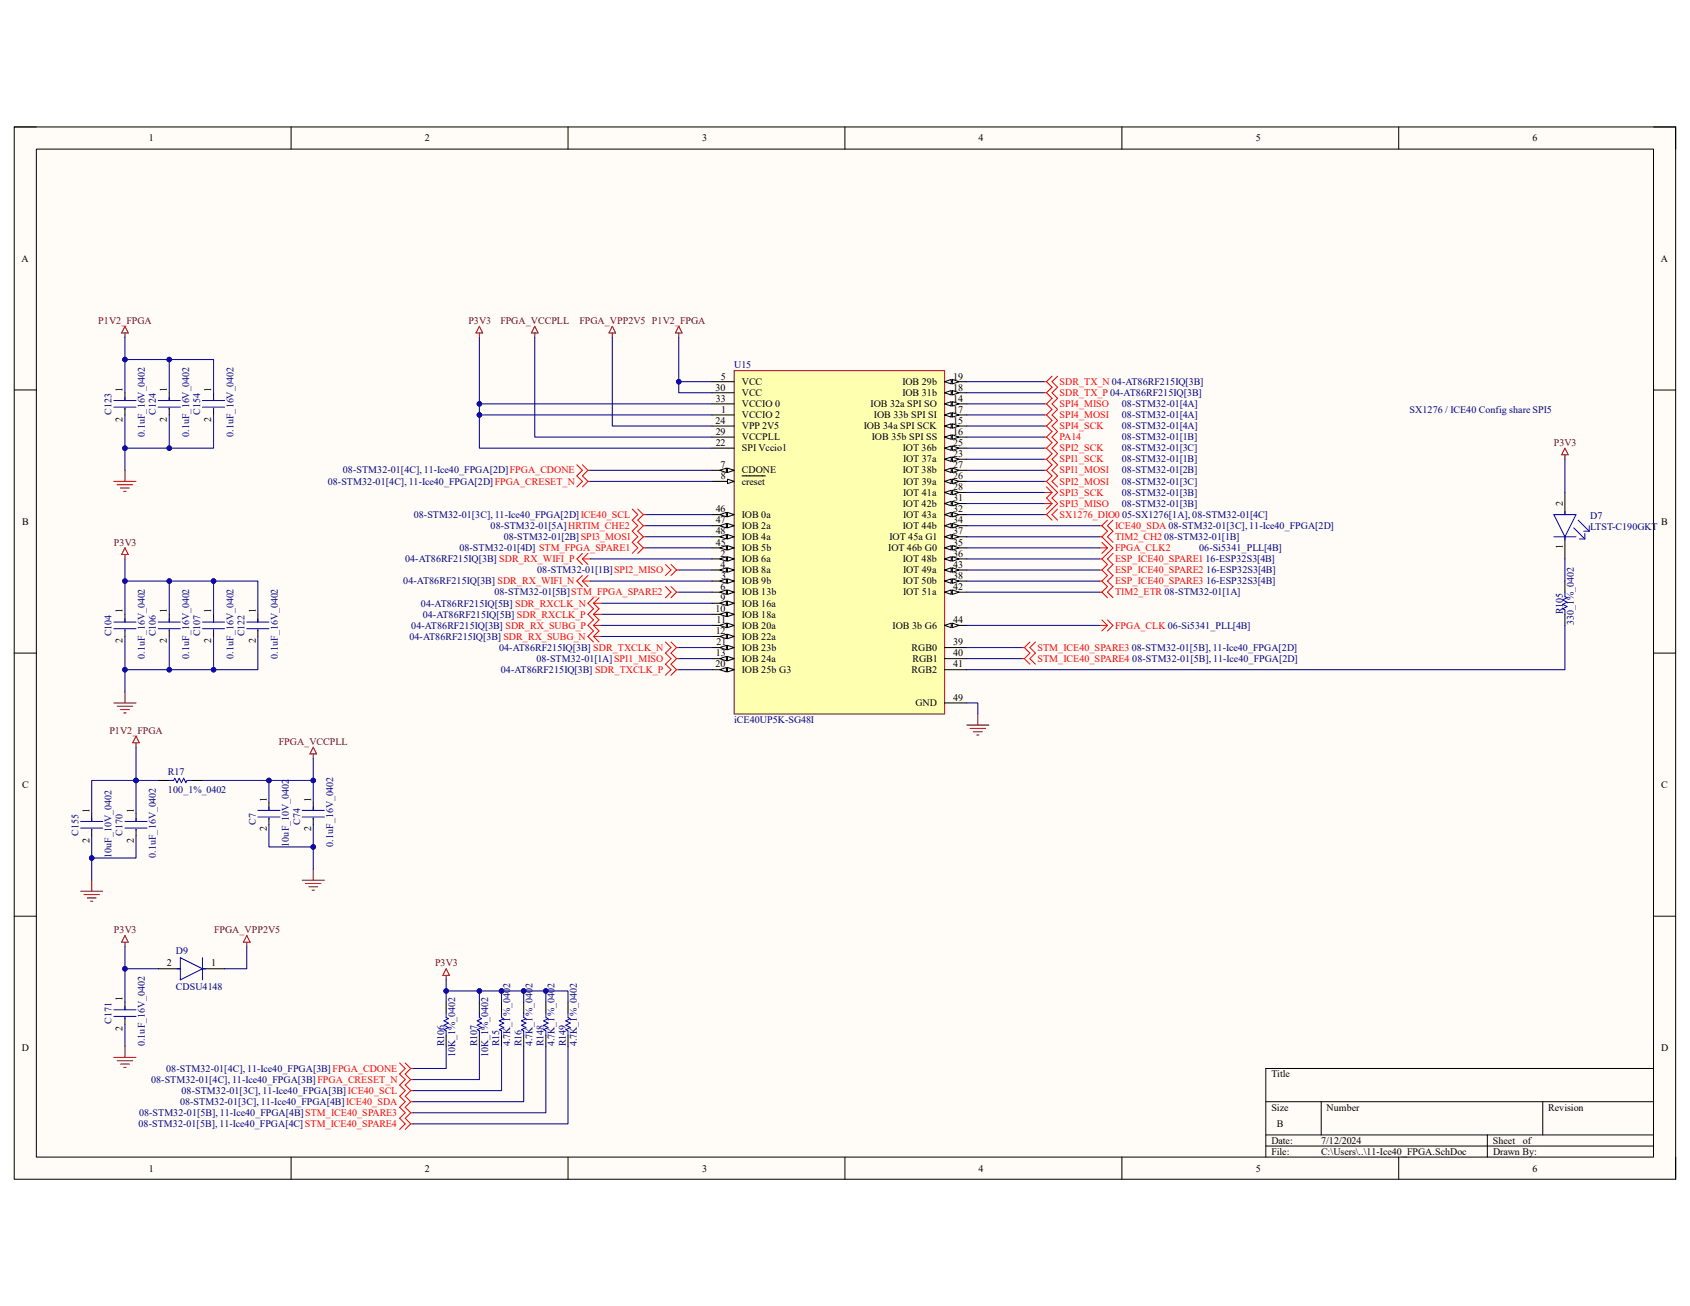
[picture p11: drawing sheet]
<svg xmlns="http://www.w3.org/2000/svg" width="279mm" height="216mm" viewBox="0 0 279 216" stroke-linecap="round" stroke-linejoin="round" font-family="sans-serif">
<path d="M2.3 21h274.7v173.9h-274.7z" fill-rule="evenodd" fill="#fffcf8"/>
<path d="M2.3 21h274.7v173.9h-274.7z" fill="none" stroke="#000" stroke-width=".17"/>
<path d="M6 24.6h267.4v166.7h-267.4z" fill-rule="evenodd" fill="#fffcf8"/>
<g fill="none" stroke="#000" stroke-width=".17">
<path d="M2.3 21h3.7M6 24.6h267.4v166.7h-267.4zM48.1 21v3.6M93.9 21v3.6M139.7 21v3.6M185.5 21v3.6M231.2 21v3.6M273.4 21h3.6v3.6M2.3 64.5h3.7M273.4 64.5h3.6M2.3 108h3.7M273.4 108h3.6"/>
<path d="M2.3 151.5h3.7M273.4 151.5h3.6M273.4 176.6h-64.1v14.7M48.1 191.3v3.6M93.9 191.3v3.6M139.7 191.3v3.6M185.5 191.3v3.6M209.3 182.1h64.1M209.3 187.6h64.1M209.3 189.5h64.1M218.4 182.1v5.5M231.2 191.3v3.6"/>
<path d="M245.9 187.6v3.7M255.1 182.1v5.5M277 191.3v3.6"/>
</g>
<path d="M121.4 61.3h34.8v56.7h-34.8z" fill-rule="evenodd" fill="#ffffb0"/>
<path d="M121.4 61.3h34.8v56.7h-34.8z" fill="none" stroke="#800000" stroke-width=".17"/>
<path d="M117.7 68.6h3.7M117.7 92.4h3.7" fill="none" stroke="#000" stroke-width=".17"/>
<path d="M120.3 92l1.1 .4-1.1 .4z" fill="#f8fcff"/>
<path d="M120.3 92l1.1 .4-1.1 .4z" fill="none" stroke="#000" stroke-width=".17"/>
<path d="M119 92.4l1.1-.4v.8z" fill="#f8fcff"/>
<path d="M117.7 96.1h3.7M119 92.4l1.1-.4v.8z" fill="none" stroke="#000" stroke-width=".17"/>
<path d="M120.3 95.7l1.1 .4-1.1 .3z" fill="#f8fcff"/>
<path d="M120.3 95.7l1.1 .4-1.1 .3z" fill="none" stroke="#000" stroke-width=".17"/>
<path d="M119 96.1l1.1-.4v.7z" fill="#f8fcff"/>
<path d="M117.7 94.2h3.7M119 96.1l1.1-.4v.7z" fill="none" stroke="#000" stroke-width=".17"/>
<path d="M120.3 93.9l1.1 .3-1.1 .4z" fill="#f8fcff"/>
<path d="M120.3 93.9l1.1 .3-1.1 .4z" fill="none" stroke="#000" stroke-width=".17"/>
<path d="M119 94.2l1.1-.3v.7z" fill="#f8fcff"/>
<path d="M117.7 63.1h3.7M117.7 97.9h3.7M119 94.2l1.1-.3v.7z" fill="none" stroke="#000" stroke-width=".17"/>
<path d="M120.3 97.5l1.1 .4-1.1 .4z" fill="#f8fcff"/>
<path d="M120.3 97.5l1.1 .4-1.1 .4z" fill="none" stroke="#000" stroke-width=".17"/>
<path d="M119 97.9l1.1-.4v.8z" fill="#f8fcff"/>
<path d="M117.7 77.8h3.7M119 97.9l1.1-.4v.8z" fill="none" stroke="#000" stroke-width=".17"/>
<path d="M120.3 77.4l1.1 .4-1.1 .3z" fill="#f8fcff"/>
<path d="M120.3 77.4l1.1 .4-1.1 .3z" fill="none" stroke="#000" stroke-width=".17"/>
<path d="M119 77.8l1.1-.4v.7z" fill="#f8fcff"/>
<path d="M117.7 79.6h3.7M119 77.8l1.1-.4v.7z" fill="none" stroke="#000" stroke-width=".17"/>
<path d="M120.3 79.2l1.1 .4-1.1 .3z" fill="#f8fcff"/>
<path d="M120.3 79.2l1.1 .4-1.1 .3zM122.7 78.7h3.8M117.7 99.7h3.7" fill="none" stroke="#000" stroke-width=".17"/>
<path d="M120.3 99.4l1.1 .3-1.1 .4z" fill="#f8fcff"/>
<path d="M120.3 99.4l1.1 .3-1.1 .4z" fill="none" stroke="#000" stroke-width=".17"/>
<path d="M119 99.7l1.1-.3v.7z" fill="#f8fcff"/>
<path d="M119 99.7l1.1-.3v.7zM117.7 101.6h3.7" fill="none" stroke="#000" stroke-width=".17"/>
<path d="M120.3 101.2l1.1 .4-1.1 .3z" fill="#f8fcff"/>
<path d="M120.3 101.2l1.1 .4-1.1 .3z" fill="none" stroke="#000" stroke-width=".17"/>
<path d="M119 101.6l1.1-.4v.7z" fill="#f8fcff"/>
<path d="M117.7 103.4h3.7M119 101.6l1.1-.4v.7z" fill="none" stroke="#000" stroke-width=".17"/>
<path d="M120.3 103l1.1 .4-1.1 .4z" fill="#f8fcff"/>
<path d="M120.3 103l1.1 .4-1.1 .4z" fill="none" stroke="#000" stroke-width=".17"/>
<path d="M119 103.4l1.1-.4v.8z" fill="#f8fcff"/>
<path d="M117.7 105.2h3.7M119 103.4l1.1-.4v.8z" fill="none" stroke="#000" stroke-width=".17"/>
<path d="M120.3 104.9l1.1 .3-1.1 .4z" fill="#f8fcff"/>
<path d="M120.3 104.9l1.1 .3-1.1 .4z" fill="none" stroke="#000" stroke-width=".17"/>
<path d="M119 105.2l1.1-.3v.7z" fill="#f8fcff"/>
<path d="M117.7 108.9h3.7M119 105.2l1.1-.3v.7z" fill="none" stroke="#000" stroke-width=".17"/>
<path d="M120.3 108.5l1.1 .4-1.1 .3z" fill="#f8fcff"/>
<path d="M120.3 108.5l1.1 .4-1.1 .3z" fill="none" stroke="#000" stroke-width=".17"/>
<path d="M119 108.9l1.1-.4v.7z" fill="#f8fcff"/>
<path d="M156.2 66.8h3.6M119 108.9l1.1-.4v.7z" fill="none" stroke="#000" stroke-width=".17"/>
<path d="M156.2 66.8l1.1-.4v.7z" fill="#f8fcff"/>
<path d="M156.2 66.8l1.1-.4v.7z" fill="none" stroke="#000" stroke-width=".17"/>
<path d="M157.4 66.4l1.1 .4-1.1 .3z" fill="#f8fcff"/>
<path d="M156.2 70.4h3.6M157.4 66.4l1.1 .4-1.1 .3z" fill="none" stroke="#000" stroke-width=".17"/>
<path d="M156.2 70.4l1.1-.3v.7z" fill="#f8fcff"/>
<path d="M156.2 70.4l1.1-.3v.7z" fill="none" stroke="#000" stroke-width=".17"/>
<path d="M157.4 70.1l1.1 .3-1.1 .4z" fill="#f8fcff"/>
<path d="M156.2 72.3h3.6M157.4 70.1l1.1 .3-1.1 .4z" fill="none" stroke="#000" stroke-width=".17"/>
<path d="M156.2 72.3l1.1-.4v.7z" fill="#f8fcff"/>
<path d="M156.2 72.3l1.1-.4v.7z" fill="none" stroke="#000" stroke-width=".17"/>
<path d="M157.4 71.9l1.1 .4-1.1 .3z" fill="#f8fcff"/>
<path d="M156.2 68.6h3.6M157.4 71.9l1.1 .4-1.1 .3z" fill="none" stroke="#000" stroke-width=".17"/>
<path d="M156.2 68.6l1.1-.4v.8z" fill="#f8fcff"/>
<path d="M156.2 68.6l1.1-.4v.8z" fill="none" stroke="#000" stroke-width=".17"/>
<path d="M157.4 68.2l1.1 .4-1.1 .4z" fill="#f8fcff"/>
<path d="M156.2 64.9h3.6M157.4 68.2l1.1 .4-1.1 .4z" fill="none" stroke="#000" stroke-width=".17"/>
<path d="M156.2 64.9l1.1-.3v.7z" fill="#f8fcff"/>
<path d="M156.2 64.9l1.1-.3v.7z" fill="none" stroke="#000" stroke-width=".17"/>
<path d="M157.4 64.6l1.1 .3-1.1 .4z" fill="#f8fcff"/>
<path d="M156.2 63.1h3.6M157.4 64.6l1.1 .3-1.1 .4z" fill="none" stroke="#000" stroke-width=".17"/>
<path d="M156.2 63.1l1.1-.4v.8z" fill="#f8fcff"/>
<path d="M156.2 63.1l1.1-.4v.8z" fill="none" stroke="#000" stroke-width=".17"/>
<path d="M157.4 62.7l1.1 .4-1.1 .4z" fill="#f8fcff"/>
<path d="M157.4 62.7l1.1 .4-1.1 .4zM117.7 110.7h3.7" fill="none" stroke="#000" stroke-width=".17"/>
<path d="M120.3 110.3l1.1 .4-1.1 .4z" fill="#f8fcff"/>
<path d="M120.3 110.3l1.1 .4-1.1 .4z" fill="none" stroke="#000" stroke-width=".17"/>
<path d="M119 110.7l1.1-.4v.8z" fill="#f8fcff"/>
<path d="M117.7 107.1h3.7M119 110.7l1.1-.4v.8z" fill="none" stroke="#000" stroke-width=".17"/>
<path d="M120.3 106.7l1.1 .4-1.1 .3z" fill="#f8fcff"/>
<path d="M120.3 106.7l1.1 .4-1.1 .3z" fill="none" stroke="#000" stroke-width=".17"/>
<path d="M119 107.1l1.1-.4v.7z" fill="#f8fcff"/>
<path d="M117.7 74.1h3.7M156.2 75.9h3.6M119 107.1l1.1-.4v.7z" fill="none" stroke="#000" stroke-width=".17"/>
<path d="M156.2 75.9l1.1-.3v.7z" fill="#f8fcff"/>
<path d="M156.2 75.9l1.1-.3v.7z" fill="none" stroke="#000" stroke-width=".17"/>
<path d="M157.4 75.6l1.1 .3-1.1 .4z" fill="#f8fcff"/>
<path d="M117.7 70.4h3.7M156.2 74.1h3.6M157.4 75.6l1.1 .3-1.1 .4z" fill="none" stroke="#000" stroke-width=".17"/>
<path d="M156.2 74.1l1.1-.4v.8z" fill="#f8fcff"/>
<path d="M156.2 74.1l1.1-.4v.8z" fill="none" stroke="#000" stroke-width=".17"/>
<path d="M157.4 73.7l1.1 .4-1.1 .4z" fill="#f8fcff"/>
<path d="M156.2 77.8h3.6M157.4 73.7l1.1 .4-1.1 .4z" fill="none" stroke="#000" stroke-width=".17"/>
<path d="M156.2 77.8l1.1-.4v.7z" fill="#f8fcff"/>
<path d="M156.2 77.8l1.1-.4v.7z" fill="none" stroke="#000" stroke-width=".17"/>
<path d="M157.4 77.4l1.1 .4-1.1 .3z" fill="#f8fcff"/>
<path d="M156.2 79.6h3.6M157.4 77.4l1.1 .4-1.1 .3z" fill="none" stroke="#000" stroke-width=".17"/>
<path d="M156.2 79.6l1.1-.4v.7z" fill="#f8fcff"/>
<path d="M156.2 79.6l1.1-.4v.7z" fill="none" stroke="#000" stroke-width=".17"/>
<path d="M157.4 79.2l1.1 .4-1.1 .3z" fill="#f8fcff"/>
<path d="M157.4 79.2l1.1 .4-1.1 .3zM156.2 81.4h3.6" fill="none" stroke="#000" stroke-width=".17"/>
<path d="M156.2 81.4l1.1-.4v.8z" fill="#f8fcff"/>
<path d="M156.2 81.4l1.1-.4v.8z" fill="none" stroke="#000" stroke-width=".17"/>
<path d="M157.4 81l1.1 .4-1.1 .4z" fill="#f8fcff"/>
<path d="M117.7 72.3h3.7M117.7 64.9h3.7M156.2 83.2h3.6M157.4 81l1.1 .4-1.1 .4z" fill="none" stroke="#000" stroke-width=".17"/>
<path d="M156.2 83.2l1.1-.3v.7z" fill="#f8fcff"/>
<path d="M156.2 83.2l1.1-.3v.7z" fill="none" stroke="#000" stroke-width=".17"/>
<path d="M157.4 82.9l1.1 .3-1.1 .4z" fill="#f8fcff"/>
<path d="M156.2 85.1h3.6M157.4 82.9l1.1 .3-1.1 .4z" fill="none" stroke="#000" stroke-width=".17"/>
<path d="M156.2 85.1l1.1-.4v.7z" fill="#f8fcff"/>
<path d="M156.2 85.1l1.1-.4v.7z" fill="none" stroke="#000" stroke-width=".17"/>
<path d="M157.4 84.7l1.1 .4-1.1 .3z" fill="#f8fcff"/>
<path d="M117.7 66.8h3.7M156.2 86.9h3.6M157.4 84.7l1.1 .4-1.1 .3z" fill="none" stroke="#000" stroke-width=".17"/>
<path d="M156.2 86.9l1.1-.4v.8z" fill="#f8fcff"/>
<path d="M156.2 86.9l1.1-.4v.8z" fill="none" stroke="#000" stroke-width=".17"/>
<path d="M157.4 86.5l1.1 .4-1.1 .4z" fill="#f8fcff"/>
<path d="M156.2 90.6h3.6M157.4 86.5l1.1 .4-1.1 .4z" fill="none" stroke="#000" stroke-width=".17"/>
<path d="M156.2 90.6l1.1-.4v.7z" fill="#f8fcff"/>
<path d="M156.2 90.6l1.1-.4v.7z" fill="none" stroke="#000" stroke-width=".17"/>
<path d="M157.4 90.2l1.1 .4-1.1 .3z" fill="#f8fcff"/>
<path d="M156.2 92.4h3.6M157.4 90.2l1.1 .4-1.1 .3z" fill="none" stroke="#000" stroke-width=".17"/>
<path d="M156.2 92.4l1.1-.4v.8z" fill="#f8fcff"/>
<path d="M156.2 92.4l1.1-.4v.8z" fill="none" stroke="#000" stroke-width=".17"/>
<path d="M157.4 92l1.1 .4-1.1 .4z" fill="#f8fcff"/>
<path d="M156.2 88.7h3.6M157.4 92l1.1 .4-1.1 .4z" fill="none" stroke="#000" stroke-width=".17"/>
<path d="M156.2 88.7l1.1-.3v.7z" fill="#f8fcff"/>
<path d="M156.2 88.7l1.1-.3v.7z" fill="none" stroke="#000" stroke-width=".17"/>
<path d="M157.4 88.4l1.1 .3-1.1 .4z" fill="#f8fcff"/>
<path d="M156.2 96.1h3.6M157.4 88.4l1.1 .3-1.1 .4z" fill="none" stroke="#000" stroke-width=".17"/>
<path d="M156.2 96.1l1.1-.4v.7z" fill="#f8fcff"/>
<path d="M156.2 96.1l1.1-.4v.7z" fill="none" stroke="#000" stroke-width=".17"/>
<path d="M157.4 95.7l1.1 .4-1.1 .3z" fill="#f8fcff"/>
<path d="M156.2 97.9h3.6M157.4 95.7l1.1 .4-1.1 .3zM156.2 107.1h3.6M156.2 108.9h3.6M156.2 110.7h3.6" fill="none" stroke="#000" stroke-width=".17"/>
<path d="M156.2 97.9l1.1-.4v.8z" fill="#f8fcff"/>
<path d="M156.2 97.9l1.1-.4v.8z" fill="none" stroke="#000" stroke-width=".17"/>
<path d="M157.4 97.5l1.1 .4-1.1 .4z" fill="#f8fcff"/>
<path d="M156.2 94.2h3.6M157.4 97.5l1.1 .4-1.1 .4z" fill="none" stroke="#000" stroke-width=".17"/>
<path d="M156.2 94.2l1.1-.3v.7z" fill="#f8fcff"/>
<path d="M156.2 94.2l1.1-.3v.7z" fill="none" stroke="#000" stroke-width=".17"/>
<path d="M157.4 93.9l1.1 .3-1.1 .4z" fill="#f8fcff"/>
<path d="M157.4 93.9l1.1 .3-1.1 .4zM156.2 103.4h3.6" fill="none" stroke="#000" stroke-width=".17"/>
<path d="M156.2 103.4l1.1-.4v.8z" fill="#f8fcff"/>
<path d="M156.2 103.4l1.1-.4v.8z" fill="none" stroke="#000" stroke-width=".17"/>
<path d="M157.4 103l1.1 .4-1.1 .4z" fill="#f8fcff"/>
<path d="M117.7 90.6h3.7M157.4 103l1.1 .4-1.1 .4z" fill="none" stroke="#000" stroke-width=".17"/>
<path d="M120.3 90.2l1.1 .4-1.1 .3z" fill="#f8fcff"/>
<path d="M120.3 90.2l1.1 .4-1.1 .3z" fill="none" stroke="#000" stroke-width=".17"/>
<path d="M119 90.6l1.1-.4v.7z" fill="#f8fcff"/>
<path d="M117.7 85.1h3.7M119 90.6l1.1-.4v.7z" fill="none" stroke="#000" stroke-width=".17"/>
<path d="M120.3 84.7l1.1 .4-1.1 .3z" fill="#f8fcff"/>
<path d="M120.3 84.7l1.1 .4-1.1 .3z" fill="none" stroke="#000" stroke-width=".17"/>
<path d="M119 85.1l1.1-.4v.7z" fill="#f8fcff"/>
<path d="M117.7 86.9h3.7M119 85.1l1.1-.4v.7z" fill="none" stroke="#000" stroke-width=".17"/>
<path d="M120.3 86.5l1.1 .4-1.1 .4z" fill="#f8fcff"/>
<path d="M120.3 86.5l1.1 .4-1.1 .4z" fill="none" stroke="#000" stroke-width=".17"/>
<path d="M119 86.9l1.1-.4v.8z" fill="#f8fcff"/>
<path d="M117.7 88.7h3.7M119 86.9l1.1-.4v.8z" fill="none" stroke="#000" stroke-width=".17"/>
<path d="M120.3 88.4l1.1 .3-1.1 .4z" fill="#f8fcff"/>
<path d="M120.3 88.4l1.1 .3-1.1 .4z" fill="none" stroke="#000" stroke-width=".17"/>
<path d="M119 88.7l1.1-.3v.7z" fill="#f8fcff"/>
<g fill="none" stroke="#000" stroke-width=".17">
<path d="M20.7 64.9v1.3M20.7 67.5v1.1M28 64.9v1.3M28 67.5v1.1M35.3 64.9v1.3M35.3 67.5v1.1M119 88.7l1.1-.3v.7zM258.7 81.4v3.7M258.7 88.7v3.7M258.7 96.1v1.8M20.7 101.6v1.2M20.7 104.1v1.1"/>
<path d="M28 101.6v1.2M28 104.1v1.1M35.3 101.6v1.2M35.3 104.1v1.1M42.6 101.6v1.2M42.6 104.1v1.1M156.2 116.2h3.6M258.7 101.6v1.8M15.2 134.5v1.3M15.2 137.1v1.1M22.5 134.5v1.3M22.5 137.1v1.1"/>
<path d="M26.2 129h1.8M31.6 129h1.9M44.5 132.7v1.3M44.5 135.2v1.2M51.8 132.7v1.3M51.8 135.2v1.2M20.7 165.7v1.2M20.7 168.2v1.1M26.2 160.2h3.6M33.5 160.2h3.6M73.8 165.7v1.8M73.8 171.1v1.9"/>
<path d="M79.3 165.7v1.8M79.3 171.1v1.9M82.9 165.7v1.8M82.9 171.1v1.9M86.6 165.7v1.8M86.6 171.1v1.9"/>
</g>
<g fill="none" stroke="#800000" stroke-width=".17">
<path d="M20.7 53.9l.5 1.1h-1.1zM20.7 55v.8M79.3 53.9l.5 1.1h-1.1zM79.3 55v.8M88.4 53.9l.6 1.1h-1.1zM88.4 55v.8M101.2 53.9l.6 1.1h-1.1zM101.2 55v.8M112.2 53.9l.6 1.1h-1.1zM112.2 55v.8M18.8 79.6h3.7M20.7 77.7v1.9"/>
<path d="M258.7 74.1l.6 1.1h-1.1zM258.7 75.2v.7M19.4 80.1h2.5M19.9 80.7h1.5M20.5 81.2h.3M20.7 90.6l.5 1.1h-1.1zM20.7 91.7v.7M18.8 116.2h3.7M19.4 116.8h2.5M19.9 117.3h1.5M20.5 117.9h.3M20.7 114.4v1.8"/>
<path d="M159.8 119.9h3.7M161.7 118v1.9M22.5 121.7l.5 1.1h-1.1zM22.5 122.8v.7M51.8 123.5l.5 1.1h-1.1zM51.8 124.6v.8M160.4 120.4h2.5M160.9 121h1.5M161.5 121.5h.3M13.3 147.3h3.7M13.9 147.9h2.5M14.4 148.4h1.5"/>
<path d="M15 149h.3M15.2 145.5v1.8M20.7 155.8v.7M20.7 154.7l.5 1.1h-1.1zM40.8 154.7l.5 1.1h-1.1zM40.8 155.8v.7M50 145.5h3.6M50.5 146.1h2.6M51.1 146.6h1.4M51.6 147.2h.4M51.8 143.7v1.8M18.8 174.8h3.7"/>
<path d="M19.4 175.4h2.5M19.9 175.9h1.5M20.5 176.5h.3M20.7 173v1.8M73.8 160.2l.5 1.1h-1.1zM73.8 161.3v.7"/>
</g>
<g fill="none" stroke="#f00" stroke-width=".17">
<path d="M95.4 76.8l.9 1-.9 .9 .9 .9-.9 .9M96.3 76.8l.9 1M97.2 77.8l-.9 .9 .9 .9M97.2 77.8h.4M97.2 79.6l-.9 .9M97.2 79.6h.4M172.6 77.8h.4M172.6 79.6h.4M172.6 66.8h.4M172.6 68.6h.4M172.6 70.4h.4M172.6 75.9h.4"/>
<path d="M172.6 74.1h.4M172.6 72.3h.4M173 66.8l.9 .9-.9 .9M173 68.6l.9 .9-.9 .9M173 70.4l.9 .9-.9 1M173 77.8l.9 .9-.9 .9 1.8 1.8-.9 .9 .9 .9-1.8 1.9M173 75.9l.9 .9-.9 1M173 74.1l.9 .9-.9 .9M173 72.3l.9 .9-.9 .9M173.9 65.8l-.9 1M174.8 65.8l-.9 1 .9 .9-.9 .9 .9 .9-.9 .9 .9 .9-.9 1 .9 .9-.9 .9 .9 .9-.9 .9 .9 .9-.9 1 .9 .9-.9 .9 .9 .9M96.3 92.4h1.3"/>
<path d="M96.3 96.1h1.3M96.3 92.4l.9 .9M96.3 91.5l-.9 .9 .9 .9M96.3 96.1l.9 .9M96.3 95.1l-.9 1 .9 .9M97.2 91.5l-.9 .9M97.2 95.1l-.9 1M110 97l.9 .9-.9 .9M110.9 97l.9 .9M111.8 97.9l-.9 .9M111.8 97.9h.4M172.6 81.4h1.3"/>
<path d="M172.6 83.2h1.3M172.6 85.1h.4M173 80.5l.9 .9M173 85.1l.9 .9M173.9 81.4l-.9 .9 .9 .9M173.9 83.2l-.9 1M174.8 84.2l-.9 .9 .9 .9M181.8 90.6h1.3M181.8 86.9h.4M181.8 92.4h.4M181.8 94.2h.4M181.8 96.1h.4"/>
<path d="M181.8 97.9h.4M181.8 88.7h.4M182.2 89.7l.9 .9M182.2 88.7l1.8 1.9-1.8 1.8M182.2 86.9l.9 .9-.9 .9M182.2 92.4l.9 .9-.9 .9M182.2 94.2l.9 .9-.9 1M182.2 96.1l.9 .9-.9 .9M182.2 97.9l.9 .9M183.1 90.6l-.9 .9M183.1 86l-.9 .9M184 86l-.9 .9 .9 .9-.9 .9 .9 1"/>
<path d="M184 91.5l-.9 .9 .9 .9-.9 .9 .9 .9-.9 1 .9 .9-.9 .9 .9 .9M98.1 103.4h1.3M98.1 103.4l.9 .9-.9 .9M98.1 102.5l-.9 .9 .9 .9-.9 .9 .9 .9M98.1 105.2l.9 .9M98.1 105.2h1.3M99 102.5l-.9 .9M181.8 103.4h1.3M182.2 102.5l.9 .9M183.1 103.4l-.9 .9M183.1 102.5l.9 .9-.9 .9M66.1 175.7l.9 .9-.9 1 .9 .9-.9 .9 .9 .9-.9 .9 .9 .9-.9 .9"/>
<path d="M67 175.7l.9 .9M67.9 176.6l-.9 1 .9 .9M67.9 176.6h.4M67.9 178.5l-.9 .9 .9 .9M67.9 178.5h.4M67.9 180.3l-.9 .9 .9 .9M67.9 180.3h.4M67.9 182.1l-.9 .9M67.9 182.1h.4"/>
</g>
<g fill="none" stroke="#00f" stroke-width=".17">
<path d="M18.8 66.2h3.7M18.8 67.3h3.7M20.7 65.7v.5M20.7 67.5v.2M26.1 66.2h3.7M26.1 67.3h3.7M28 65.7v.5M28 67.5v.2M33.5 66.2h3.6M33.5 67.3h3.6M35.3 65.7v.5M35.3 67.5v.2"/>
<path d="M256.9 85.1h3.7l-1.9 3.6zM256.9 88.7h3.7M258.7 84.5v.6M258.7 88.7v.6M258.7 97.9v.7l.4 .2-.8 .4 .8 .3-.8 .4 .8 .4-.8 .3 .4 .2v.8M260.2 87.3l1.8 1.8M260.9 86l1.8 1.8M261.1 89.1h.9M261.8 87.8h.9M262 88.2v.9M262.7 86.9v.9M18.8 102.8h3.7"/>
<path d="M18.8 103.9h3.7M20.7 102.3v.5M20.7 104.1v.2M26.2 102.8h3.6M26.2 103.9h3.6M28 102.3v.5M28 104.1v.2M33.5 102.8h3.6M33.5 103.9h3.6M35.3 102.3v.5M35.3 104.1v.2M40.8 102.8h3.7"/>
<path d="M40.8 103.9h3.7M42.6 102.3v.5M42.6 104.1v.2M13.3 135.8h3.7M13.3 136.9h3.7M15.2 135.2v.6M15.2 137.1v.2M20.7 135.8h3.6M20.7 136.9h3.6M22.5 135.2v.6M22.5 137.1v.2M28 129h.7l.2-.3 .4 .7 .3-.7 .4 .7 .4-.7 .3 .7 .2-.4h.7"/>
<path d="M42.6 134h3.7M42.6 135.1h3.7M44.5 133.4v.6M44.5 135.2v.2M50 134h3.6M50 135.1h3.6M51.8 133.4v.6M51.8 135.2v.2M29.8 158.3l3.7 1.9-3.7 1.8zM33.5 158.3v3.7M18.8 166.9h3.7M18.8 168h3.7"/>
<path d="M20.7 166.4v.5M20.7 168.2v.2M29.3 160.2h.5M33.5 160.2h.5M73.8 167.5v.7l.3 .2-.7 .4 .7 .3-.7 .4 .7 .4-.7 .3 .4 .2v.7M79.3 167.5v.7l.3 .2-.7 .4 .7 .3-.7 .4 .7 .4-.7 .3 .4 .2v.7M82.9 167.5v.7l.4 .2-.8 .4 .8 .3-.8 .4 .8 .4-.8 .3 .4 .2v.7M86.6 167.5v.7l.3 .2-.7 .4 .7 .3-.7 .4 .7 .4-.7 .3 .4 .2v.7"/>
</g>
<path d="M97.6 77.8h20.1M97.6 79.6h20.1M159.8 116.2h1.9v1.8M73.8 163.8h5.5v1.9M73.8 173v3.6h-5.5M79.3 173v5.5h-11" fill="none" stroke="#000080" stroke-width=".17"/>
<circle cx="73.8" cy="163.8" r=".37" fill="#000080"/>
<circle cx="73.8" cy="163.8" r=".37" fill="none" stroke="#000080" stroke-width=".17"/>
<circle cx="79.3" cy="163.8" r=".37" fill="#000080"/>
<g fill="none" stroke="#000080" stroke-width=".17">
<path d="M159.8 66.8h12.8M159.8 68.6h12.8M159.8 70.4h12.8M159.8 72.3h12.8M258.7 75.9v5.5M35.3 96.1v5.5M159.8 90.6h22M258.7 92.4v3.7M159.8 103.4h22M258.7 103.4v7.3h-98.9"/>
<circle cx="79.3" cy="163.8" r=".37"/>
</g>
<circle cx="35.3" cy="96.1" r=".37" fill="#000080"/>
<g fill="none" stroke="#000080" stroke-width=".17">
<path d="M28 96.1v5.5"/>
<circle cx="35.3" cy="96.1" r=".37"/>
</g>
<circle cx="28" cy="96.1" r=".37" fill="#000080"/>
<g fill="none" stroke="#000080" stroke-width=".17">
<path d="M35.3 105.2v5.5"/>
<circle cx="28" cy="96.1" r=".37"/>
</g>
<circle cx="35.3" cy="110.7" r=".37" fill="#000080"/>
<g fill="none" stroke="#000080" stroke-width=".17">
<path d="M28 105.2v5.5"/>
<circle cx="35.3" cy="110.7" r=".37"/>
</g>
<circle cx="28" cy="110.7" r=".37" fill="#000080"/>
<g fill="none" stroke="#000080" stroke-width=".17">
<path d="M20.7 59.4h7.3v5.5"/>
<circle cx="28" cy="110.7" r=".37"/>
</g>
<circle cx="28" cy="59.4" r=".37" fill="#000080"/>
<circle cx="28" cy="59.4" r=".37" fill="none" stroke="#000080" stroke-width=".17"/>
<circle cx="20.7" cy="59.4" r=".37" fill="#000080"/>
<g fill="none" stroke="#000080" stroke-width=".17">
<path d="M28 59.4h7.3v5.5"/>
<circle cx="20.7" cy="59.4" r=".37"/>
</g>
<circle cx="28" cy="59.4" r=".37" fill="#000080"/>
<g fill="none" stroke="#000080" stroke-width=".17">
<path d="M28 68.6v5.5h7.3v-5.5"/>
<circle cx="28" cy="59.4" r=".37"/>
</g>
<circle cx="28" cy="74.1" r=".37" fill="#000080"/>
<g fill="none" stroke="#000080" stroke-width=".17">
<path d="M20.7 74.1h7.3"/>
<circle cx="28" cy="74.1" r=".37"/>
</g>
<circle cx="28" cy="74.1" r=".37" fill="#000080"/>
<circle cx="28" cy="74.1" r=".37" fill="none" stroke="#000080" stroke-width=".17"/>
<circle cx="20.7" cy="74.1" r=".37" fill="#000080"/>
<g fill="none" stroke="#000080" stroke-width=".17">
<path d="M159.8 74.1h12.8M159.8 75.9h12.8M159.8 77.8h12.8M159.8 79.6h12.8M159.8 63.1h12.8M159.8 64.9h12.8M159.8 81.4h12.8M159.8 83.2h12.8M42.6 105.2v5.5h-21.9M112.2 110.7h5.5"/>
<circle cx="20.7" cy="74.1" r=".37"/>
</g>
<circle cx="20.7" cy="110.7" r=".37" fill="#000080"/>
<circle cx="20.7" cy="110.7" r=".37" fill="none" stroke="#000080" stroke-width=".17"/>
<circle cx="28" cy="110.7" r=".37" fill="#000080"/>
<circle cx="28" cy="110.7" r=".37" fill="none" stroke="#000080" stroke-width=".17"/>
<circle cx="35.3" cy="110.7" r=".37" fill="#000080"/>
<g fill="none" stroke="#000080" stroke-width=".17">
<path d="M20.7 96.1h21.9v5.5"/>
<circle cx="35.3" cy="110.7" r=".37"/>
</g>
<circle cx="20.7" cy="96.1" r=".37" fill="#000080"/>
<circle cx="20.7" cy="96.1" r=".37" fill="none" stroke="#000080" stroke-width=".17"/>
<circle cx="28" cy="96.1" r=".37" fill="#000080"/>
<circle cx="28" cy="96.1" r=".37" fill="none" stroke="#000080" stroke-width=".17"/>
<circle cx="35.3" cy="96.1" r=".37" fill="#000080"/>
<g fill="none" stroke="#000080" stroke-width=".17">
<path d="M20.7 105.2v9.2"/>
<circle cx="35.3" cy="96.1" r=".37"/>
</g>
<circle cx="20.7" cy="110.7" r=".37" fill="#000080"/>
<g fill="none" stroke="#000080" stroke-width=".17">
<path d="M20.7 92.4v9.2"/>
<circle cx="20.7" cy="110.7" r=".37"/>
</g>
<circle cx="20.7" cy="96.1" r=".37" fill="#000080"/>
<g fill="none" stroke="#000080" stroke-width=".17">
<path d="M112.2 94.2h5.5M112.2 97.9h5.5M159.8 94.2h22M159.8 97.9h22M159.8 85.1h12.8M159.8 88.7h22M159.8 86.9h22M159.8 92.4h22M159.8 96.1h22M112.2 108.9h5.5M112.2 107.1h5.5M82.9 163.8v1.9"/>
<path d="M82.9 173v7.3h-14.6M86.6 173v9.1h-18.3"/>
<circle cx="20.7" cy="96.1" r=".37"/>
</g>
<circle cx="82.9" cy="163.8" r=".37" fill="#000080"/>
<g fill="none" stroke="#000080" stroke-width=".17">
<path d="M117.7 68.6h-38.4v5.5h38.4"/>
<circle cx="82.9" cy="163.8" r=".37"/>
</g>
<circle cx="79.3" cy="68.6" r=".37" fill="#000080"/>
<g fill="none" stroke="#000080" stroke-width=".17">
<path d="M117.7 63.1h-5.5v1.8h5.5"/>
<circle cx="79.3" cy="68.6" r=".37"/>
</g>
<circle cx="112.2" cy="63.1" r=".37" fill="#000080"/>
<g fill="none" stroke="#000080" stroke-width=".17">
<path d="M112.2 55.8v7.3"/>
<circle cx="112.2" cy="63.1" r=".37"/>
</g>
<circle cx="112.2" cy="63.1" r=".37" fill="#000080"/>
<g fill="none" stroke="#000080" stroke-width=".17">
<path d="M79.3 55.8v11M101.2 55.8v14.6h16.5"/>
<circle cx="112.2" cy="63.1" r=".37"/>
</g>
<circle cx="79.3" cy="66.8" r=".37" fill="#000080"/>
<g fill="none" stroke="#000080" stroke-width=".17">
<path d="M117.7 66.8h-38.4v1.8"/>
<circle cx="79.3" cy="66.8" r=".37"/>
</g>
<circle cx="79.3" cy="68.6" r=".37" fill="#000080"/>
<circle cx="79.3" cy="68.6" r=".37" fill="none" stroke="#000080" stroke-width=".17"/>
<circle cx="79.3" cy="66.8" r=".37" fill="#000080"/>
<g fill="none" stroke="#000080" stroke-width=".17">
<path d="M88.4 55.8v16.5h29.3M79.3 163.8h7.3v1.9"/>
<circle cx="79.3" cy="66.8" r=".37"/>
</g>
<circle cx="86.6" cy="163.8" r=".37" fill="#000080"/>
<circle cx="86.6" cy="163.8" r=".37" fill="none" stroke="#000080" stroke-width=".17"/>
<circle cx="82.9" cy="163.8" r=".37" fill="#000080"/>
<circle cx="82.9" cy="163.8" r=".37" fill="none" stroke="#000080" stroke-width=".17"/>
<circle cx="79.3" cy="163.8" r=".37" fill="#000080"/>
<g fill="none" stroke="#000080" stroke-width=".17">
<path d="M73.8 162v3.7"/>
<circle cx="79.3" cy="163.8" r=".37"/>
</g>
<circle cx="73.8" cy="163.8" r=".37" fill="#000080"/>
<g fill="none" stroke="#000080" stroke-width=".17">
<path d="M51.8 125.4v3.6"/>
<circle cx="73.8" cy="163.8" r=".37"/>
</g>
<circle cx="51.8" cy="129" r=".37" fill="#000080"/>
<g fill="none" stroke="#000080" stroke-width=".17">
<path d="M44.5 129v3.7"/>
<circle cx="51.8" cy="129" r=".37"/>
</g>
<circle cx="44.5" cy="129" r=".37" fill="#000080"/>
<g fill="none" stroke="#000080" stroke-width=".17">
<path d="M44.5 136.4v3.6h7.3"/>
<circle cx="44.5" cy="129" r=".37"/>
</g>
<circle cx="51.8" cy="140" r=".37" fill="#000080"/>
<g fill="none" stroke="#000080" stroke-width=".17">
<path d="M22.5 123.5v5.5h3.7"/>
<circle cx="51.8" cy="140" r=".37"/>
</g>
<circle cx="22.5" cy="129" r=".37" fill="#000080"/>
<g fill="none" stroke="#000080" stroke-width=".17">
<path d="M22.5 129v5.5"/>
<circle cx="22.5" cy="129" r=".37"/>
</g>
<circle cx="22.5" cy="129" r=".37" fill="#000080"/>
<g fill="none" stroke="#000080" stroke-width=".17">
<path d="M22.5 129h-7.3v5.5"/>
<circle cx="22.5" cy="129" r=".37"/>
</g>
<circle cx="22.5" cy="129" r=".37" fill="#000080"/>
<g fill="none" stroke="#000080" stroke-width=".17">
<path d="M22.5 138.2v3.6h-7.3"/>
<circle cx="22.5" cy="129" r=".37"/>
</g>
<circle cx="15.2" cy="141.8" r=".37" fill="#000080"/>
<g fill="none" stroke="#000080" stroke-width=".17">
<path d="M15.2 138.2v7.3"/>
<circle cx="15.2" cy="141.8" r=".37"/>
</g>
<circle cx="15.2" cy="141.8" r=".37" fill="#000080"/>
<g fill="none" stroke="#000080" stroke-width=".17">
<path d="M51.8 136.4v7.3"/>
<circle cx="15.2" cy="141.8" r=".37"/>
</g>
<circle cx="51.8" cy="140" r=".37" fill="#000080"/>
<g fill="none" stroke="#000080" stroke-width=".17">
<path d="M20.7 156.5v3.7h5.5"/>
<circle cx="51.8" cy="140" r=".37"/>
</g>
<circle cx="20.7" cy="160.2" r=".37" fill="#000080"/>
<g fill="none" stroke="#000080" stroke-width=".17">
<path d="M20.7 160.2v5.5"/>
<circle cx="20.7" cy="160.2" r=".37"/>
</g>
<circle cx="20.7" cy="160.2" r=".37" fill="#000080"/>
<g fill="none" stroke="#000080" stroke-width=".17">
<path d="M33.5 129h18.3v3.7M40.8 156.5v3.7h-3.7M20.7 169.3v3.7"/>
<circle cx="20.7" cy="160.2" r=".37"/>
</g>
<circle cx="44.5" cy="129" r=".37" fill="#000080"/>
<circle cx="44.5" cy="129" r=".37" fill="none" stroke="#000080" stroke-width=".17"/>
<circle cx="51.8" cy="129" r=".37" fill="#000080"/>
<g fill="none" stroke="#000080" stroke-width=".17">
<path d="M20.7 68.6v9.1M99.4 105.2h18.3M99.4 103.4h18.3"/>
<circle cx="51.8" cy="129" r=".37"/>
</g>
<circle cx="20.7" cy="74.1" r=".37" fill="#000080"/>
<g fill="none" stroke="#000080" stroke-width=".17">
<path d="M20.7 55.8v9.1"/>
<circle cx="20.7" cy="74.1" r=".37"/>
</g>
<circle cx="20.7" cy="59.4" r=".37" fill="#000080"/>
<g fill="none" stroke="#000080" stroke-width=".17">
<path d="M97.6 96.1h20.1M97.6 92.4h20.1M99.4 99.7h18.3M106.7 90.6h11M106.7 85.1h11M106.7 88.7h11M106.7 86.9h11M99.4 101.6h18.3M159.8 107.1h9.2M159.8 108.9h9.2M86.6 163.8h7.3v1.9"/>
<circle cx="20.7" cy="59.4" r=".37"/>
</g>
<g fill="none" stroke="#f00" stroke-width=".17">
<path d="M172.6 64.9h.4M172.6 63.1h.4M173 64.9l.9 .9M173 63.1l.9 .9-.9 .9M173.9 62.2l-.9 .9M174.8 62.2l-.9 .9 .9 .9-.9 .9 .9 .9M98.1 99.7l.9 .9-.9 1M98.1 98.8l-.9 .9 .9 .9-.9 1 .9 .9M98.1 99.7h1.3M99 98.8l-.9 .9M104.5 84.2l.9 .9-.9 .9 .9 .9-.9 .9 .9 .9-.9 1 .9 .9-.9 .9M105.4 84.2l1 .9"/>
<path d="M106.4 90.6l-1 .9M106.4 88.7l-1 1 1 .9M106.4 90.6h.3M106.4 85.1l-1 .9 1 .9M106.4 85.1h.3M106.4 86.9l-1 .9 1 .9M106.4 86.9h.3M106.4 88.7h.3M110 93.3l.9 .9-.9 .9M110.9 93.3l.9 .9M111.8 94.2l-.9 .9M111.8 94.2h.4"/>
<path d="M98.1 101.6l.9 .9M98.1 101.6h1.3M110 106.1l.9 1-.9 .9 .9 .9-.9 .9 .9 .9-.9 .9M110.9 106.1l.9 1M111.8 110.7l-.9 .9M111.8 108.9l-.9 .9 .9 .9M111.8 110.7h.4M111.8 107.1l-.9 .9 .9 .9M111.8 107.1h.4M111.8 108.9h.4M169 107.1h.3M169 108.9h.3"/>
<path d="M169.3 107.1l1 .9-1 .9M169.3 108.9l1 .9M170.3 106.1l-1 1M171.2 106.1l-.9 1 .9 .9-.9 .9 .9 .9M66.1 183l.9 1-.9 .9 .9 .9-.9 .9M67 183l.9 1M67.9 184l-.9 .9 .9 .9M67.9 184h.4M67.9 185.8l-.9 .9M67.9 185.8h.4"/>
</g>
<path d="M90.2 165.7v1.8M90.2 171.1v1.9M93.9 165.7v1.8M93.9 171.1v1.9" fill="none" stroke="#000" stroke-width=".17"/>
<path d="M90.2 167.5v.7l.4 .2-.7 .4 .7 .3-.7 .4 .7 .4-.7 .3 .3 .2v.7M93.9 167.5v.7l.4 .2-.8 .4 .8 .3-.8 .4 .8 .4-.8 .3 .4 .2v.7" fill="none" stroke="#00f" stroke-width=".17"/>
<circle cx="86.6" cy="163.8" r=".37" fill="#000080"/>
<circle cx="86.6" cy="163.8" r=".37" fill="none" stroke="#000080" stroke-width=".17"/>
<circle cx="90.2" cy="163.8" r=".37" fill="#000080"/>
<g fill="none" stroke="#000080" stroke-width=".17">
<path d="M90.2 163.8v1.9"/>
<circle cx="90.2" cy="163.8" r=".37"/>
</g>
<circle cx="90.2" cy="163.8" r=".37" fill="#000080"/>
<g fill="none" stroke="#000080" stroke-width=".17">
<path d="M90.2 173v11h-21.9M93.9 173v12.8h-25.6"/>
<circle cx="90.2" cy="163.8" r=".37"/>
</g>
<g font-size="1.7">
<text x="24.6" y="23.4">1</text>
<text x="70.2" y="23.4">2</text>
<text x="116.1" y="23.4">3</text>
<text x="161.8" y="23.4">4</text>
<text x="207.6" y="23.4">5</text>
<text x="253.4" y="23.4">6</text>
<text x="3.6" y="43.3">A</text>
<text x="274.6" y="43.3">A</text>
<text x="20.3" y="64.7" transform="rotate(-90 20.3 64.7)">1</text>
<text x="27.6" y="64.7" transform="rotate(-90 27.6 64.7)">1</text>
<text x="34.9" y="64.7" transform="rotate(-90 34.9 64.7)">1</text>
<text x="118.3" y="64.6">30</text>
<text x="119.2" y="62.7">5</text>
<text x="122.6" y="63.6">VCC</text>
<text x="122.6" y="65.5">VCC</text>
<text x="149.2" y="65.5">IOB 31b</text>
<text x="149.2" y="63.6">IOB 29b</text>
<text x="157.6" y="64.6">18</text>
<text x="157.6" y="62.7">19</text>
<text x="20.3" y="69.7" transform="rotate(-90 20.3 69.7)">2</text>
<text x="27.6" y="69.7" transform="rotate(-90 27.6 69.7)">2</text>
<text x="34.9" y="69.7" transform="rotate(-90 34.9 69.7)">2</text>
<text x="118.3" y="70.1">24</text>
<text x="118.3" y="71.9">29</text>
<text x="118.4" y="66.4">33</text>
<text x="119.3" y="68.2">1</text>
<text x="122.6" y="69.1">VCCIO 2</text>
<text x="122.6" y="71">VPP 2V5</text>
<text x="122.6" y="67.3">VCCIO 0</text>
<text x="142.8" y="71">IOB 34a SPI SCK</text>
<text x="143.9" y="67.3">IOB 32a SPI SO</text>
<text x="144.5" y="69.1">IOB 33b SPI SI</text>
<text x="157.6" y="66.4">14</text>
<text x="157.6" y="70.1">15</text>
<text x="157.6" y="71.9">16</text>
<text x="157.6" y="68.2">17</text>
<text x="118.3" y="73.7">22</text>
<text x="119.1" y="77.4">7</text>
<text x="122.6" y="74.6">SPI Vccio1</text>
<text x="122.6" y="72.8">VCCPLL</text>
<text x="144.1" y="72.8">IOB 35b SPI SS</text>
<text x="149.3" y="74.6">IOT 36b</text>
<text x="149.3" y="76.5">IOT 37a</text>
<text x="157.6" y="75.6">23</text>
<text x="157.6" y="73.7">25</text>
<text x="157.6" y="77.4">27</text>
<text x="119.2" y="79.2">8</text>
<text x="122.6" y="78.3">CDONE</text>
<text x="122.6" y="80.1">creset</text>
<text x="149.3" y="78.3">IOT 38b</text>
<text x="149.3" y="83.8">IOT 42b</text>
<text x="149.3" y="80.1">IOT 39a</text>
<text x="149.3" y="82">IOT 41a</text>
<text x="157.6" y="79.2">26</text>
<text x="157.6" y="81">28</text>
<text x="157.6" y="82.9">31</text>
<text x="258.4" y="83.6" transform="rotate(-90 258.4 83.6)">2</text>
<text x="3.6" y="86.7">B</text>
<text x="118.3" y="84.7">46</text>
<text x="118.3" y="86.5">47</text>
<text x="118.3" y="88.3">48</text>
<text x="122.6" y="85.6">IOB 0a</text>
<text x="122.6" y="87.5">IOB 2a</text>
<text x="122.6" y="89.3">IOB 4a</text>
<text x="147.1" y="89.3">IOT 45a G1</text>
<text x="149.3" y="87.5">IOT 44b</text>
<text x="149.3" y="85.6">IOT 43a</text>
<text x="157.6" y="84.7">32</text>
<text x="157.6" y="86.5">34</text>
<text x="157.6" y="88.3">37</text>
<text x="274.7" y="86.7">B</text>
<text x="118.4" y="90.2">45</text>
<text x="119.1" y="92">2</text>
<text x="119.1" y="93.9">4</text>
<text x="119.2" y="95.7">3</text>
<text x="122.6" y="92.9">IOB 6a</text>
<text x="122.6" y="94.8">IOB 8a</text>
<text x="122.6" y="91.1">IOB 5b</text>
<text x="146.9" y="91.1">IOT 46b G0</text>
<text x="149.3" y="92.9">IOT 48b</text>
<text x="149.3" y="94.8">IOT 49a</text>
<text x="157.6" y="90.2">35</text>
<text x="157.6" y="92">36</text>
<text x="157.6" y="95.7">38</text>
<text x="157.6" y="93.9">43</text>
<text x="258.4" y="90.8" transform="rotate(-90 258.4 90.8)">1</text>
<text x="20.3" y="101.4" transform="rotate(-90 20.3 101.4)">1</text>
<text x="27.6" y="101.4" transform="rotate(-90 27.6 101.4)">1</text>
<text x="34.9" y="101.4" transform="rotate(-90 34.9 101.4)">1</text>
<text x="42.3" y="101.4" transform="rotate(-90 42.3 101.4)">1</text>
<text x="118.3" y="101.2">10</text>
<text x="119.1" y="97.5">6</text>
<text x="119.1" y="99.4">9</text>
<text x="122.6" y="96.6">IOB 9b</text>
<text x="122.6" y="98.4">IOB 13b</text>
<text x="122.6" y="100.3">IOB 16a</text>
<text x="149.3" y="96.6">IOT 50b</text>
<text x="149.3" y="98.4">IOT 51a</text>
<text x="157.6" y="97.5">42</text>
<text x="20.3" y="106.3" transform="rotate(-90 20.3 106.3)">2</text>
<text x="27.6" y="106.3" transform="rotate(-90 27.6 106.3)">2</text>
<text x="34.9" y="106.3" transform="rotate(-90 34.9 106.3)">2</text>
<text x="42.3" y="106.3" transform="rotate(-90 42.3 106.3)">2</text>
<text x="118.3" y="104.9">12</text>
<text x="118.4" y="103">11</text>
<text x="118.4" y="106.7">21</text>
<text x="122.6" y="102.1">IOB 18a</text>
<text x="122.6" y="103.9">IOB 20a</text>
<text x="122.6" y="105.7">IOB 22a</text>
<text x="122.6" y="107.6">IOB 23b</text>
<text x="147.6" y="103.9">IOB 3b G6</text>
<text x="150.7" y="107.6">RGB0</text>
<text x="157.6" y="106.7">39</text>
<text x="157.6" y="103">44</text>
<text x="118.3" y="110.3">20</text>
<text x="118.4" y="108.5">13</text>
<text x="122.6" y="109.4">IOB 24a</text>
<text x="122.6" y="111.3">IOB 25b G3</text>
<text x="150.7" y="111.3">RGB2</text>
<text x="150.8" y="109.4">RGB1</text>
<text x="157.6" y="108.5">40</text>
<text x="157.6" y="110.3">41</text>
<text x="151.3" y="116.8">GND</text>
<text x="157.6" y="115.8">49</text>
<text x="3.6" y="130.3">C</text>
<text x="274.7" y="130.3">C</text>
<text x="14.8" y="134.3" transform="rotate(-90 14.8 134.3)">1</text>
<text x="22.1" y="134.3" transform="rotate(-90 22.1 134.3)">1</text>
<text x="44.1" y="137.5" transform="rotate(-90 44.1 137.5)">2</text>
<text x="44.1" y="132.5" transform="rotate(-90 44.1 132.5)">1</text>
<text x="51.4" y="137.5" transform="rotate(-90 51.4 137.5)">2</text>
<text x="51.4" y="132.5" transform="rotate(-90 51.4 132.5)">1</text>
<text x="14.8" y="139.3" transform="rotate(-90 14.8 139.3)">2</text>
<text x="22.1" y="139.3" transform="rotate(-90 22.1 139.3)">2</text>
<text x="27.6" y="159.8">2</text>
<text x="34.9" y="159.8">1</text>
<text x="20.3" y="165.5" transform="rotate(-90 20.3 165.5)">1</text>
<text x="3.6" y="173.7">D</text>
<text x="20.3" y="170.4" transform="rotate(-90 20.3 170.4)">2</text>
<text x="274.6" y="173.7">D</text>
<text x="210.2" y="178.1">Title</text>
<text x="210.2" y="183.6">Size</text>
<text x="219.3" y="183.6">Number</text>
<text x="256" y="183.6">Revision</text>
<text x="210.2" y="189.1">Date:</text>
<text x="210.2" y="190.9">File:</text>
<text x="211.1" y="186.4">B</text>
<text x="218.4" y="189.1">7/12/2024</text>
<text x="218.4" y="190.9">C:\Users\..\11-Ice40_FPGA.SchDoc</text>
<text x="246.8" y="189.1">Sheet</text>
<text x="246.8" y="190.9">Drawn By:</text>
<text x="251.8" y="189.1">of</text>
<text x="24.6" y="193.7">1</text>
<text x="70.2" y="193.7">2</text>
<text x="116.1" y="193.7">3</text>
<text x="161.8" y="193.7">4</text>
<text x="207.6" y="193.7">5</text>
<text x="253.4" y="193.7">6</text>
</g>
<g font-size="1.7" fill="#800000">
<text x="16.3" y="53.6">P1V2_FPGA</text>
<text x="77.4" y="53.6">P3V3</text>
<text x="82.7" y="53.6">FPGA_VCCPLL</text>
<text x="95.8" y="53.6">FPGA_VPP2V5 P1V2_FPGA</text>
<text x="256.9" y="73.7">P3V3</text>
<text x="18.8" y="90.2">P3V3</text>
<text x="18.1" y="121.3">P1V2_FPGA</text>
<text x="46.1" y="123.1">FPGA_VCCPLL</text>
<text x="18.8" y="154.3">P3V3</text>
<text x="35.4" y="154.3">FPGA_VPP2V5</text>
<text x="71.9" y="159.8">P3V3</text>
</g>
<g font-size="1.7" fill="#000080">
<text x="121.4" y="60.9">U15</text>
<text x="18.5" y="68.6" transform="rotate(-90 18.5 68.6)">C123</text>
<text x="25.8" y="68.6" transform="rotate(-90 25.8 68.6)">C124</text>
<text x="33.1" y="68.6" transform="rotate(-90 33.1 68.6)">C154</text>
<text x="185.5" y="67.3">08-STM32-01[4A]</text>
<text x="185.5" y="69.1">08-STM32-01[4A]</text>
<text x="185.5" y="71">08-STM32-01[4A]</text>
<text x="233" y="68.2">SX1276 / ICE40 Config share SPI5</text>
<text x="24" y="72.3" transform="rotate(-90 24 72.3)">0.1uF_16V_0402</text>
<text x="31.3" y="72.3" transform="rotate(-90 31.3 72.3)">0.1uF_16V_0402</text>
<text x="38.6" y="72.3" transform="rotate(-90 38.6 72.3)">0.1uF_16V_0402</text>
<text x="185.5" y="76.5">08-STM32-01[1B]</text>
<text x="185.5" y="74.6">08-STM32-01[3C]</text>
<text x="185.5" y="72.8">08-STM32-01[1B]</text>
<text x="54.2" y="80.1">08-STM32-01[4C], 11-Ice40_FPGA[2D]FPGA_CRESET_N</text>
<text x="56.7" y="78.3">08-STM32-01[4C], 11-Ice40_FPGA[2D]FPGA_CDONE</text>
<text x="185.5" y="82">08-STM32-01[3B]</text>
<text x="185.5" y="83.8">08-STM32-01[3B]</text>
<text x="185.5" y="80.1">08-STM32-01[3C]</text>
<text x="185.5" y="78.3">08-STM32-01[2B]</text>
<text x="68.4" y="85.6">08-STM32-01[3C], 11-Ice40_FPGA[2D]ICE40_SCL</text>
<text x="81.1" y="87.5">08-STM32-01[5A]HRTIM_CHE2</text>
<text x="83.3" y="89.3">08-STM32-01[2B]SPI3_MOSI</text>
<text x="185.5" y="85.6">05-SX1276[1A], 08-STM32-01[4C]</text>
<text x="192.4" y="89.3">08-STM32-01[1B]</text>
<text x="262.9" y="85.8">D7</text>
<text x="262.9" y="87.6">LTST-C190GKT</text>
<text x="67" y="92.9">04-AT86RF215IQ[3B] SDR_RX_WIFI_P</text>
<text x="75.9" y="91.1">08-STM32-01[4D] STM_FPGA_SPARE1</text>
<text x="88.8" y="94.8">08-STM32-01[1B]SPI2_MISO</text>
<text x="198.2" y="91.1">06-Si5341_PLL[4B]</text>
<text x="199.3" y="92.9">16-ESP32S3[4B]</text>
<text x="199.4" y="94.8">16-ESP32S3[4B]</text>
<text x="66.7" y="96.6">04-AT86RF215IQ[3B] SDR_RX_WIFI_N</text>
<text x="69.6" y="100.3">04-AT86RF215IQ[5B] SDR_RXCLK_N</text>
<text x="81.7" y="98.4">08-STM32-01[5B]STM_FPGA_SPARE2</text>
<text x="199.4" y="96.6">16-ESP32S3[4B]</text>
<text x="258.4" y="101.6" transform="rotate(-90 258.4 101.6)">R105</text>
<text x="18.5" y="105.2" transform="rotate(-90 18.5 105.2)">C104</text>
<text x="25.8" y="105.2" transform="rotate(-90 25.8 105.2)">C106</text>
<text x="33.1" y="105.2" transform="rotate(-90 33.1 105.2)">C107</text>
<text x="40.4" y="105.2" transform="rotate(-90 40.4 105.2)">C122</text>
<text x="67.7" y="105.7">04-AT86RF215IQ[3B] SDR_RX_SUBG_N</text>
<text x="68" y="103.9">04-AT86RF215IQ[3B] SDR_RX_SUBG_P</text>
<text x="69.9" y="102.1">04-AT86RF215IQ[5B] SDR_RXCLK_P</text>
<text x="82.5" y="107.6">04-AT86RF215IQ[3B] SDR_TXCLK_N</text>
<text x="187.1" y="107.6">08-STM32-01[5B], 11-Ice40_FPGA[2D]</text>
<text x="260.2" y="103.4" transform="rotate(-90 260.2 103.4)">330_1%_0402</text>
<text x="24" y="108.9" transform="rotate(-90 24 108.9)">0.1uF_16V_0402</text>
<text x="31.3" y="108.9" transform="rotate(-90 31.3 108.9)">0.1uF_16V_0402</text>
<text x="38.6" y="108.9" transform="rotate(-90 38.6 108.9)">0.1uF_16V_0402</text>
<text x="45.9" y="108.9" transform="rotate(-90 45.9 108.9)">0.1uF_16V_0402</text>
<text x="82.8" y="111.3">04-AT86RF215IQ[3B] SDR_TXCLK_P</text>
<text x="88.7" y="109.4">08-STM32-01[1A]SPI1_MISO</text>
<text x="187.2" y="109.4">08-STM32-01[5B], 11-Ice40_FPGA[2D]</text>
<text x="121.4" y="119.5">iCE40UP5K-SG48I</text>
<text x="27.8" y="128.1">R17</text>
<text x="27.8" y="131">100_1%_0402</text>
<text x="42.3" y="136.4" transform="rotate(-90 42.3 136.4)">C7</text>
<text x="49.6" y="136.4" transform="rotate(-90 49.6 136.4)">C74</text>
<text x="13" y="138.2" transform="rotate(-90 13 138.2)">C155</text>
<text x="18.5" y="141.9" transform="rotate(-90 18.5 141.9)">10uF_10V_0402</text>
<text x="20.3" y="138.2" transform="rotate(-90 20.3 138.2)">C170</text>
<text x="25.8" y="141.9" transform="rotate(-90 25.8 141.9)">0.1uF_16V_0402</text>
<text x="47.8" y="140" transform="rotate(-90 47.8 140)">10uF_10V_0402</text>
<text x="55.1" y="140" transform="rotate(-90 55.1 140)">0.1uF_16V_0402</text>
<text x="29.1" y="157.8">D9</text>
<text x="29.1" y="163.6">CDSU4148</text>
<text x="18.5" y="169.3" transform="rotate(-90 18.5 169.3)">C171</text>
<text x="24" y="173" transform="rotate(-90 24 173)">0.1uF_16V_0402</text>
<text x="73.4" y="173" transform="rotate(-90 73.4 173)">R106</text>
<text x="78.9" y="173" transform="rotate(-90 78.9 173)">R107</text>
<text x="82.6" y="173" transform="rotate(-90 82.6 173)">R15</text>
<text x="84.4" y="173" transform="rotate(-90 84.4 173)">4.7K_1%_0402</text>
<text x="86.2" y="173" transform="rotate(-90 86.2 173)">R16</text>
<text x="88.1" y="173" transform="rotate(-90 88.1 173)">4.7K_1%_0402</text>
<text x="89.9" y="173" transform="rotate(-90 89.9 173)">R148</text>
<text x="91.7" y="173" transform="rotate(-90 91.7 173)">4.7K_1%_0402</text>
<text x="93.6" y="173" transform="rotate(-90 93.6 173)">R149</text>
<text x="95.4" y="173" transform="rotate(-90 95.4 173)">4.7K_1%_0402</text>
<text x="25" y="179">08-STM32-01[4C], 11-Ice40_FPGA[3B] FPGA_CRESET_N</text>
<text x="27.5" y="177.2">08-STM32-01[4C], 11-Ice40_FPGA[3B] FPGA_CDONE</text>
<text x="75.2" y="174.8" transform="rotate(-90 75.2 174.8)">10K_1%_0402</text>
<text x="80.7" y="174.8" transform="rotate(-90 80.7 174.8)">10K_1%_0402</text>
<text x="23" y="184.5">08-STM32-01[5B], 11-Ice40_FPGA[4B]STM_ICE40_SPARE3</text>
<text x="29.8" y="182.7">08-STM32-01[3C], 11-Ice40_FPGA[4B]ICE40_SDA</text>
<text x="30" y="180.8">08-STM32-01[3C], 11-Ice40_FPGA[3B] ICE40_SCL</text>
<text x="22.9" y="186.4">08-STM32-01[5B], 11-Ice40_FPGA[4C] STM_ICE40_SPARE4</text>
</g>
<g font-size="1.7" fill="#f00">
<text x="175.2" y="65.5">SDR_TX_P 04-AT86RF215IQ[3B]</text>
<text x="175.2" y="63.6">SDR_TX_N 04-AT86RF215IQ[3B]</text>
<text x="175.2" y="67.3">SPI4_MISO</text>
<text x="175.2" y="69.1">SPI4_MOSI</text>
<text x="175.2" y="71">SPI4_SCK</text>
<text x="175.2" y="76.5">SPI1_SCK</text>
<text x="175.2" y="74.6">SPI2_SCK</text>
<text x="175.2" y="72.8">PA14</text>
<text x="175.2" y="82">SPI3_SCK</text>
<text x="175.2" y="83.8">SPI3_MISO</text>
<text x="175.2" y="80.1">SPI2_MOSI</text>
<text x="175.2" y="78.3">SPI1_MOSI</text>
<text x="175.2" y="85.6">SX1276_DIO0</text>
<text x="184.4" y="87.5">ICE40_SDA 08-STM32-01[3C], 11-Ice40_FPGA[2D]</text>
<text x="184.4" y="89.3">TIM2_CH2</text>
<text x="184.4" y="91.1">FPGA_CLK2</text>
<text x="184.4" y="92.9">ESP_ICE40_SPARE1</text>
<text x="184.4" y="94.8">ESP_ICE40_SPARE2</text>
<text x="184.4" y="96.6">ESP_ICE40_SPARE3</text>
<text x="184.4" y="98.4">TIM2_ETR 08-STM32-01[1A]</text>
<text x="171.5" y="107.6">STM_ICE40_SPARE3</text>
<text x="184.4" y="103.9">FPGA_CLK 06-Si5341_PLL[4B]</text>
<text x="171.5" y="109.4">STM_ICE40_SPARE4</text>
</g>
</svg>
